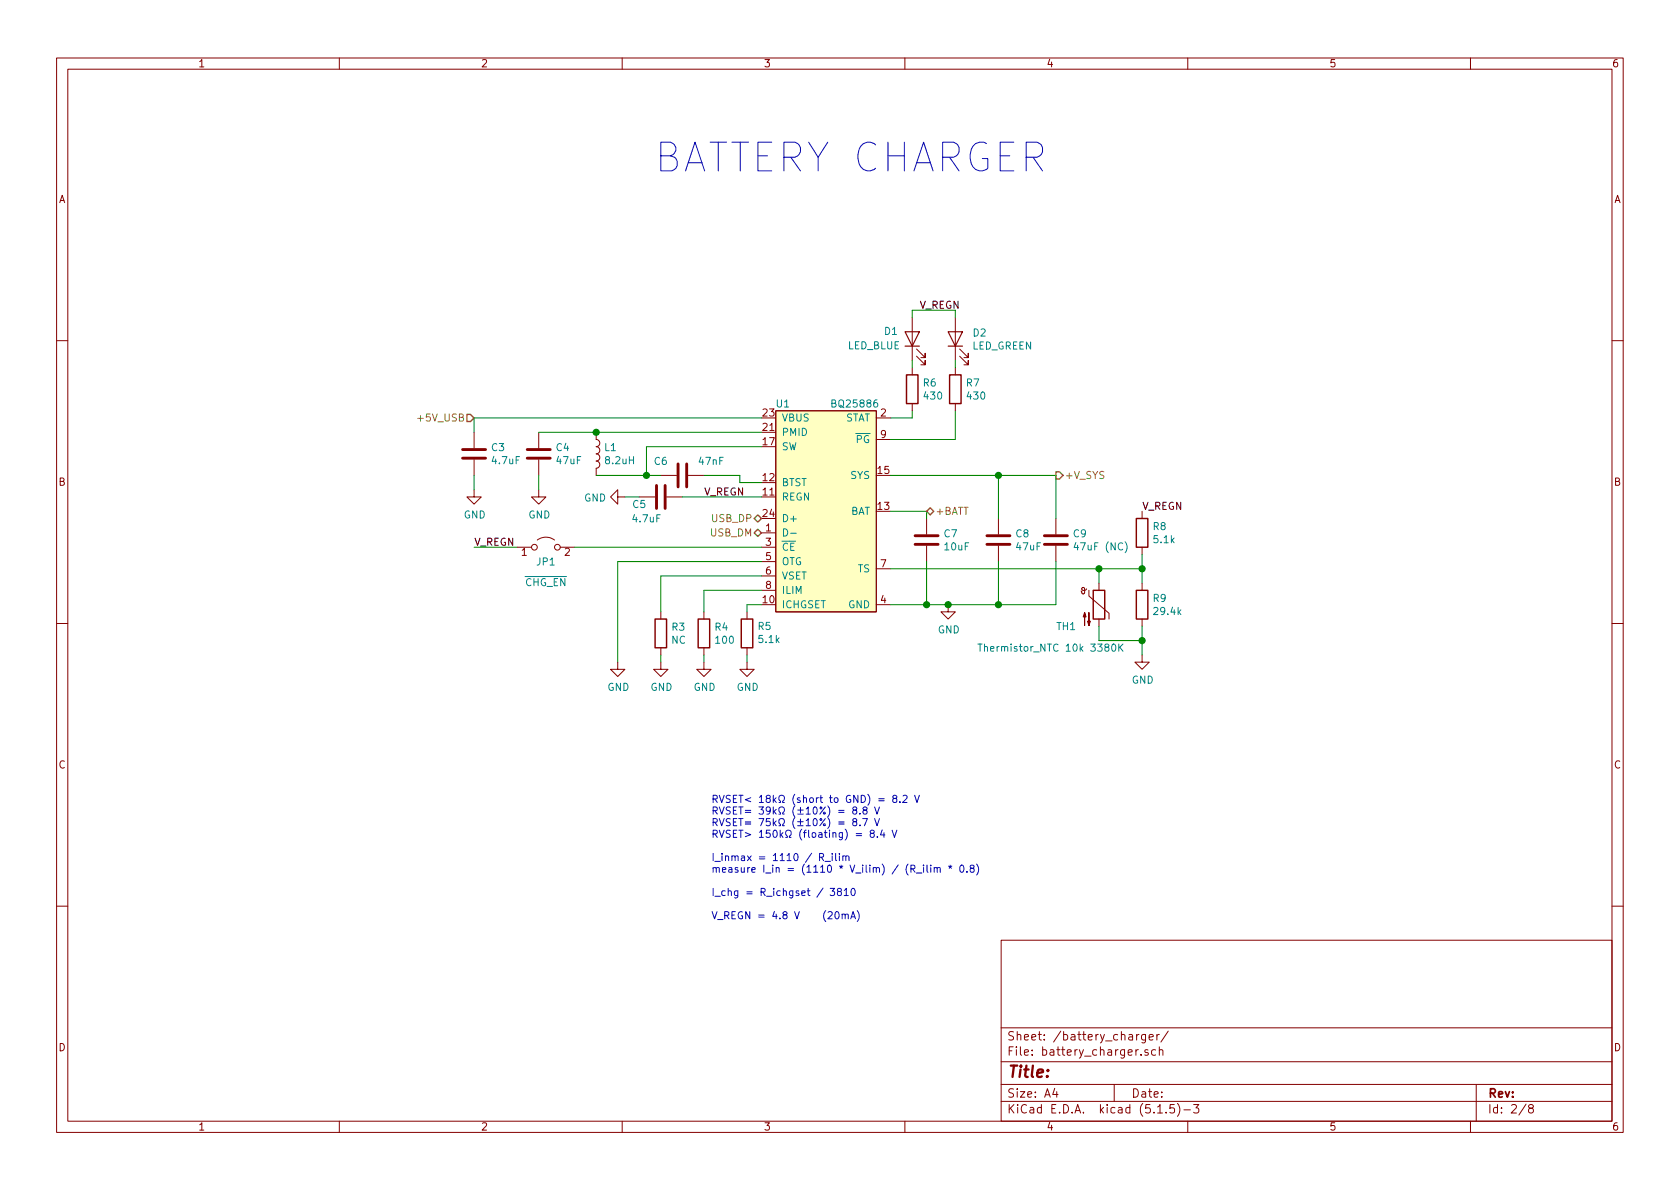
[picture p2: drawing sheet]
<svg xmlns="http://www.w3.org/2000/svg" width="297mm" height="210mm" viewBox="0 0 297 210" stroke-linecap="round" stroke-linejoin="round" font-family="sans-serif">
<g fill="none" stroke="#840000" stroke-width=".18">
<path d="M10 10.3h277v189.9h-277zM12 12.2h273v186.1h-273zM60 10.3v1.9M110 10.3v1.9M160 10.3v1.9M210 10.3v1.9M260 10.3v1.9M161.3 56.1v7.6M168.9 56.1v7.6M10 60.2h2M83.8 76.4v2.8M95.2 76.4v2.8"/>
<path d="M105.4 76.4v1.3a.63 .63 0 0 1 .6 .7 .63 .63 0 0 1-.6 .6 .63 .63 0 0 1 .6 .6 .63 .63 0 0 1-.6 .7 .63 .63 0 0 1 .6 .6 .63 .63 0 0 1-.6 .6 .63 .63 0 0 1 .6 .7 .63 .63 0 0 1-.6 .6v1.3M137.2 72.6h17.7v35.6h-17.7zM154.9 73.9h2.6M154.9 77.7h2.6M161.3 65v1.3M161.3 71.4v1.2M162.1 63l1.5 1.5v-.8v.8h-.8M162.1 61.7l1.5 1.5v-.7v.7h-.8M168.9 65v1.3M168.9 71.4v1.2M169.7 63l1.5 1.5v-.8v.8h-.8M169.7 61.7l1.5 1.5v-.7v.7h-.8"/>
<path d="M285 60.2h2M83.8 86.6v1.3h1.3l-1.3 1.2-1.3-1.2h1.3M83.8 81.3v2.8M91.4 96.8h2.6M95 95.5a2.53 2.53 0 0 1 3 0M95.2 86.6v1.3h1.3l-1.3 1.2-1.2-1.2h1.2M95.2 81.3v2.8M99.1 96.8h2.5M109.2 87.9v-1.3l-1.3 1.3 1.3 1.2v-1.2h1.3M113 87.9h2.8M116.8 84.1h2.8M117.9 87.9h2.7"/>
<path d="M121.7 84.1h2.8M134.6 96.8h2.6M134.6 94.2h2.6M134.6 99.3h2.6M163.8 91.7v2.8M163.8 96.5v2.8M176.5 91.7v2.8M176.5 96.5v2.8M186.7 91.7v2.8M186.7 96.5v2.8M201.9 90.4v1.3M201.9 96.8v1.2"/>
<path d="M10 110.3h2M109.2 117.1v1.3h1.3l-1.3 1.2-1.3-1.2h1.3M116.8 117.1v1.3h1.3l-1.3 1.2-1.2-1.2h1.2M116.8 108.2v1.3M116.8 114.5v1.3M124.5 117.1v1.3h1.2l-1.2 1.2-1.3-1.2h1.3M124.5 108.2v1.3M124.5 114.5v1.3M132.1 117.1v1.3h1.2l-1.2 1.2-1.3-1.2h1.3M132.1 108.2v1.3M132.1 114.5v1.3M134.6 101.8h2.6"/>
<path d="M134.6 104.4h2.6M154.9 106.9h2.6M154.9 100.6h2.6M167.6 106.9v1.3h1.3l-1.3 1.3-1.2-1.3h1.2M192.1 104.1l-.2 .2-.3 .1-.3-.1v-.3l.3-.1 .2 .2v.7l-.2 .2-.3-.1v-.3l-.2-.1M192.5 104.4v1l3.6 3.1v1M194.3 103.1v1.3M194.3 109.5v1.2M201.9 115.8v1.3h1.3l-1.3 1.3-1.2-1.3h1.2M201.9 103.1v1.3M201.9 109.5v1.2M285 110.3h2"/>
<path d="M10 160.2h2M177 166.3h108v32h-108zM285 160.2h2M60 198.3v1.9M110 198.3v1.9M160 198.3v1.9M177 194.8h108M177 191.8h108M177 187.8h108M177 181.8h108M186.5 192.5l-.4 1h1M186.8 193v1"/>
<path d="M197 191.8v3M201.4 182.9l-.4 .3M201.8 186.5v.1M202.5 182.9v1.2l-.2 .3-.4-.1M202.5 183l-.4-.1-.3 .3 .1 .6 .2 .1 .4-.1M203 185.7l-.4-.1-.2 .2 .1 .2 .5 .2v.3h-.6M203.2 183.4l.7-.1-.1-.3-.4-.1-.2 .2 .1 .7h.5M204.3 185.7l-.4-.1-.3 .3 .1 .6 .2 .1 .4-.1M204.5 182.9v1M204.7 196.8h.8M205 185.7l.2-.1 .3 .1 .1 .9M205 182.9l-.3 .1-.2 .2"/>
<path d="M205 185.1v1.5M206.2 196.7v.1M206.6 182.3l-1.3 2M207.6 195.3h-.7l-.1 .7 .2-.1 .5 .1 .2 .2-.1 .5-.2 .1-.6-.1M208.2 195.1a1.71 1.71 0 0 1 0 2.3M209.3 196.3h1.2M210 198.3v1.9M211 195.3h1l-.5 .6 .4 .1v.7l-.2 .1-.7-.1M260 198.3v1.9M261 191.8v6.5M269.8 195.2l-1.2 2M270.6 196l-.3-.2v-.2l.3-.3h.2l.3 .3-.1 .2-.6 .2a.48 .48 0 0 0-.1 .7l.3 .1 .4-.1a.48 .48 0 0 0-.2-.7"/>
<circle cx="94.5" cy="96.8" r=".51"/>
<circle cx="98.6" cy="96.8" r=".51"/>
</g>
<g fill="none" stroke="#840000" stroke-width=".51">
<path d="M81.8 79.5h4.1M93.2 79.5h4.1M81.8 81h4.1M93.2 81h4.1M116.1 85.8v4.1M117.6 85.8v4.1M119.9 82v4.1M121.4 82v4.1M161.8 96.3h4.1M161.8 94.7h4.1M174.5 96.3h4.1M174.5 94.7h4.1"/>
<path d="M184.7 96.3h4M184.7 94.7h4"/>
</g>
<path d="M160 58.7h2.6l-1.3 2.5zM167.6 58.7h2.6l-1.3 2.5zM160 61.2h2.6M167.6 61.2h2.6" fill="none" stroke="#840000" stroke-width=".2"/>
<path d="M160.3 66.3h2v5.1h-2zM167.9 66.3h2v5.1h-2zM200.9 91.7h2v5.1h-2zM115.8 109.5h2.1v5h-2.1zM123.4 109.5h2.1v5h-2.1zM131.1 109.5h2v5h-2zM193.3 104.4h2v5.1h-2zM200.9 104.4h2v5.1h-2z" fill="none" stroke="#840000" stroke-width=".25"/>
<g fill="#840000" stroke="#840000" stroke-width=".18">
<path d="M191.8 108.3l.2 .8h-.5l.3-.8v2.3z"/>
<path d="M192.5 108.3v2.3l-.2-.8h.5l-.3 .8z"/>
</g>
<path d="M138.5 93.5a.64 .64 0 0 1 .8 .7 .64 .64 0 0 1-.8 .6zM139.8 94.3h1M198.9 95.8a1.47 1.47 0 0 1 0 1.9M172.9 113.9h.7M173.3 113.9v1.3M196.7 114l.1-.1a.67 .67 0 0 1 .5 .6 .67 .67 0 0 1-.5 .7l-.3-.5zM197.8 113.9v1.3M198 114.4l.6 .8M198.6 113.9l-.8 .7" fill="none" stroke="#008484" stroke-width=".18"/>
<path d="M137.2 72.6h17.7v35.6h-17.7z" fill="#ffffc2" stroke="#ffffc2" stroke-width=".18"/>
<g fill="none" stroke="#008400" stroke-width=".18">
<path d="M161.3 56.1v-1.2h7.6v1.2M95.2 76.4h39.4M134.6 79h-20.3v5.1M134.6 73.9h-50.8v2.5M161.3 72.6v1.3h-3.8M161.3 63.7v1.3M168.9 63.7v1.3M168.9 72.6v5.1h-11.4M83.8 96.8h7.6M83.8 84.1v2.5M95.2 84.1v2.5M101.6 96.8h33"/>
<path d="M105.4 84.1h11.4M110.5 87.9h2.5M120.6 87.9h14M124.5 84.1h6.3v1.2h3.8M134.6 99.3h-25.4v17.8M157.5 84.1h29.2v7.6M157.5 90.4h6.3v1.3M163.8 99.3v7.6M176.5 84.1v7.6M176.5 99.3v7.6M186.7 99.3v7.6h-29.2M201.9 98v5.1"/>
<path d="M116.8 115.8v1.3M124.5 115.8v1.3M132.1 115.8v1.3M134.6 106.9h-2.5v1.3M134.6 101.8h-17.8v6.4M134.6 104.4h-10.1v3.8M157.5 100.6h44.4M194.3 110.7v2.6h7.6M194.3 100.6v2.5M201.9 110.7v5.1"/>
</g>
<path d="M82.5 73.3h.7l.6 .6-.6 .6h-.7zM133.3 94.2l.7-.6 .6 .6-.6 .7zM134 91.1l.6 .6-.6 .6-.7-.6zM163.8 90.4l.7-.6 .6 .6-.6 .7zM186.7 83.4h.6l.7 .7-.7 .6h-.6z" fill="none" stroke="#848400" stroke-width=".25"/>
<g fill="none" stroke="#0000c2" stroke-width=".18">
<path d="M144.9 151.6l.6-.1 .1-.5-.2-.1h-.5v1.3M145.2 151.6l.4 .6M145.9 152.3h.9M146.8 157.1h.8l-.5 .5 .4 .1 .1 .4-.3 .3-.5-.2M147.1 150.9v.1M147.1 151.4v.8M147.8 150.9v1.1l.1 .2M148.3 157.7l-.2-.2v-.3l.2-.1 .4 .1v.3l-.5 .2-.1 .2v.2l.2 .3 .4-.1 .1-.2-.1-.3-.2-.1M148.3 143.3h1M148.3 143.7h1M148.3 145.4h1M148.3 145.7h1"/>
<path d="M148.4 150.9v.1M148.4 151.4v.8M149 151.5l.2-.1h.3l.1 .8M149 151.4v.8M149.3 157.4l.3-.3v1.3M149.3 158.4h.7M149.6 151.5l.1-.1h.3l.1 .8M150.6 157.2l.2-.1a.67 .67 0 0 1 .4 .6 .67 .67 0 0 1-.4 .7l-.3-.3v-.2zM151 143.3l-.2-.2v-.3l.2-.1 .4 .1v.3l-.5 .2-.1 .2v.2l.2 .3 .4-.1 .1-.2-.1-.3-.1-.1M151 145.3l-.2-.1v-.3l.2-.2 .4 .1v.4l-.5 .2-.1 .1v.3l.2 .2h.4l.1-.2-.1-.4-.1-.1M151.4 147.4h.9M151.4 147.8h.9"/>
<path d="M152 143.8v.2M152 145.9v.1M152.5 144.7h.9l-.6 1.3M152.8 143.3l-.2-.4 .2-.2h.3l.2 .2-.1 .2-.5 .2-.1 .2v.2l.2 .3 .4-.1 .1-.2v-.2l-.2-.2M154.1 147.4l-.3-.3 .3-.3h.2l.3 .3-.1 .1-.5 .2-.2 .2v.2l.3 .3 .4-.1 .1-.2v-.2l-.3-.2M154.6 142.7l.5 1.3 .4-1.3M154.6 144.7l.5 1.3 .4-1.3M155.1 147.9v.2M155.4 141.2h.9M155.4 141.6h.9M156 146.8l-.3 .8h.8M156.3 147.2v.9"/>
<path d="M157.7 146.8l.4 1.3 .5-1.3M158.1 141.2l-.3-.3 .1-.1 .2-.2 .4 .2v.3l-.5 .1-.2 .2v.3l.3 .2h.3l.2-.2-.1-.4-.2-.1M159.1 141.8v.1M159.7 140.8l.4-.2 .3 .4-.1 .2-.7 .7h.8M161.1 153.6l.6-.1v-.4l-.2-.1h-.4v1.2M161.4 153.6l.4 .6M161.7 140.6l.4 1.3 .5-1.3M162 154.4h1M163.3 153v.1M163.3 153.4v.8M163.9 153v1.1l.2 .1M164.6 153v.1"/>
<path d="M164.6 153.4v.8M165.2 153.5l.2-.1 .3 .1v.7M165.2 153.4v.8M165.7 153.6l.2-.2 .3 .1v.7M167.7 153.2l.3 .1 .3-.1M167.8 153.5l.2-.2 .2 .2M168 153v.3M169.8 153.1l.2-.1a.67 .67 0 0 1 .5 .6 .67 .67 0 0 1-.5 .6l-.3-.2v-.2zM171 154.1v.1M171.8 153.5l-.2-.1v-.3l.4-.1 .2 .1v.3l-.6 .2-.1 .2v.2l.3 .2h.2l.2-.2v-.4l-.2-.1M172.7 152.8a1.47 1.47 0 0 1 0 1.9M140.5 161.2l.4 1.3 .4-1.3"/>
<path d="M146 161a1.4 1.4 0 0 0 0 2M146.4 161.3l.5-.1 .2 .1v.3v.2l-.7 .7h.7M147.8 161.3l.1-.1a.67 .67 0 0 1 .5 .6 .67 .67 0 0 1-.5 .7l-.2-.3-.1-.2zM148.9 161.8l.2-.2 .3 .1v.8M148.9 161.6v.9M149.4 161.8l.2-.2 .3 .1 .1 .8M150.4 162.5l.4-1.3 .5 1.3M150.5 162.1h.6M151.6 161a1.47 1.47 0 0 1 0 2"/>
</g>
<g fill="#008400" stroke="#008400" stroke-width=".25">
<circle cx="167.6" cy="106.9" r=".51"/>
<circle cx="114.3" cy="84.1" r=".51"/>
<circle cx="176.5" cy="84.1" r=".51"/>
<circle cx="194.3" cy="100.6" r=".51"/>
<circle cx="201.9" cy="100.6" r=".51"/>
<circle cx="201.9" cy="113.3" r=".51"/>
<circle cx="163.8" cy="106.9" r=".51"/>
<circle cx="105.4" cy="76.4" r=".51"/>
<circle cx="176.5" cy="106.9" r=".51"/>
</g>
<text font-size="7.1" fill="#0000c2" x="115.6" y="30.5">BATTERY CHARGER</text>
<text font-size="2.8" fill="#840000" x="178" y="190.5">Title:</text>
<g font-size="2.1" fill="#840000">
<text x="178" y="184">Sheet: /battery_charger/</text>
<text x="178" y="186.7">File: battery_charger.sch</text>
<text x="178" y="196.9">KiCad E.D.A. kicad (5.1.5)-3</text>
<text x="178" y="194.1">Size: A4</text>
<text x="200" y="194.1">Date:</text>
<text x="263" y="194.1">Rev:</text>
<text x="263" y="196.9">Id: 2/8</text>
</g>
<g font-size="1.8" fill="#840000">
<text x="35" y="11.9">1</text>
<text x="85" y="11.9">2</text>
<text x="135" y="11.9">3</text>
<text x="185" y="11.9">4</text>
<text x="235" y="11.9">5</text>
<text x="285" y="11.9">6</text>
<text x="10.4" y="35.9">A</text>
<text x="285.4" y="35.9">A</text>
<text x="134.9" y="76.2">21</text>
<text x="134.9" y="73.7">23</text>
<text x="155.7" y="73.7">2</text>
<text x="155.7" y="77.5">9</text>
<text x="134.9" y="78.7">17</text>
<text x="155.2" y="83.8">15</text>
<text x="10.4" y="85.9">B</text>
<text x="134.9" y="87.6">11</text>
<text x="134.9" y="85.1">12</text>
<text x="285.4" y="85.9">B</text>
<text x="134.9" y="91.4">24</text>
<text x="135.4" y="94">1</text>
<text x="155.2" y="90.2">13</text>
<text x="92.2" y="98.3">1</text>
<text x="99.8" y="98.3">2</text>
<text x="135.4" y="96.5">3</text>
<text x="135.4" y="99.1">5</text>
<text x="135.4" y="101.6">6</text>
<text x="155.7" y="100.3">7</text>
<text x="134.9" y="106.7">10</text>
<text x="135.4" y="104.1">8</text>
<text x="155.7" y="106.7">4</text>
<text x="10.4" y="135.9">C</text>
<text x="285.4" y="135.9">C</text>
<text x="10.4" y="185.9">D</text>
<text x="285.4" y="185.9">D</text>
<text x="35" y="199.9">1</text>
<text x="85" y="199.9">2</text>
<text x="135" y="199.9">3</text>
<text x="185" y="199.9">4</text>
<text x="235" y="199.9">5</text>
<text x="285" y="199.9">6</text>
</g>
<g font-size="1.8" fill="#008484">
<text x="156.4" y="59.2">D1</text>
<text x="172.1" y="59.5">D2</text>
<text x="149.9" y="61.8">LED_BLUE</text>
<text x="171.8" y="61.8">LED_GREEN</text>
<text x="163.3" y="68.3">R6</text>
<text x="163.5" y="70.7">430</text>
<text x="170.9" y="68.3">R7</text>
<text x="171.1" y="70.7">430</text>
<text x="137.3" y="72.1">U1</text>
<text x="138.2" y="77.1">PMID</text>
<text x="138.2" y="74.5">VBUS</text>
<text x="147.3" y="72.1">BQ25886</text>
<text x="149.3" y="74.5">STAT</text>
<text x="86.9" y="79.8">C3</text>
<text x="87.1" y="82.1">4.7uF</text>
<text x="98.4" y="79.8">C4</text>
<text x="98.5" y="82.1">47uF</text>
<text x="106.9" y="79.8">L1</text>
<text x="107.2" y="82.1">8.2uH</text>
<text x="115.7" y="82.2">C6</text>
<text x="123.7" y="82.2">47nF</text>
<text x="138.2" y="79.6">SW</text>
<text x="151.4" y="78.4">PG</text>
<text x="103.3" y="88.7">GND</text>
<text x="111.9" y="89.8">C5</text>
<text x="138.2" y="88.5">REGN</text>
<text x="138.2" y="86">BTST</text>
<text x="150.4" y="84.7">SYS</text>
<text x="82" y="91.7">GND</text>
<text x="93.4" y="91.7">GND</text>
<text x="112" y="92.4">4.7uF</text>
<text x="138.2" y="92.3">D+</text>
<text x="150.3" y="91.1">BAT</text>
<text x="167" y="95">C7</text>
<text x="179.7" y="95">C8</text>
<text x="189.8" y="95">C9</text>
<text x="203.9" y="93.7">R8</text>
<text x="94.9" y="100">JP1</text>
<text x="138.2" y="97.4">CE</text>
<text x="138.2" y="99.9">OTG</text>
<text x="151.7" y="101.2">TS</text>
<text x="167.1" y="97.3">10uF</text>
<text x="179.8" y="97.3">47uF</text>
<text x="190.5" y="97.3">47uF (NC)</text>
<text x="204.1" y="96.1">5.1k</text>
<text x="92.8" y="103.7">CHG_EN</text>
<text x="138.2" y="107.6">ICHGSET</text>
<text x="138.2" y="102.5">VSET</text>
<text x="138.2" y="105">ILIM</text>
<text x="150" y="107.6">GND</text>
<text x="203.9" y="106.4">R9</text>
<text x="118.7" y="113.8">NC</text>
<text x="118.8" y="111.5">R3</text>
<text x="126.4" y="111.5">R4</text>
<text x="126.6" y="113.8">100</text>
<text x="134.1" y="111.4">R5</text>
<text x="134.2" y="113.7">5.1k</text>
<text x="165.8" y="112">GND</text>
<text x="186.8" y="111.4">TH1</text>
<text x="204.2" y="108.8">29.4k</text>
<text x="174.3" y="115.2">Thermistor_NTC 10k 3380K</text>
<text x="107.4" y="122.2">GND</text>
<text x="115" y="122.2">GND</text>
<text x="122.6" y="122.2">GND</text>
<text x="130.3" y="122.2">GND</text>
<text x="200.1" y="120.9">GND</text>
</g>
<g font-size="1.8">
<text x="162.6" y="54.6">V_REGN</text>
<text x="124.5" y="87.6">V_REGN</text>
<text x="201.9" y="90.2">V_REGN</text>
<text x="83.8" y="96.5">V_REGN</text>
</g>
<g font-size="1.8" fill="#848400">
<text x="74.4" y="74.5">+5V_USB</text>
<text x="188.2" y="84.7">+V_SYS</text>
<text x="125.6" y="94.9">USB_DM</text>
<text x="125.9" y="92.3">USB_DP</text>
<text x="165.4" y="91.1">+BATT</text>
</g>
<g font-size="1.8" fill="#0000c2">
<text x="125.7" y="142">RVSET&lt; 18k (short to GND) = 8.2 V</text>
<text x="125.7" y="144">RVSET= 39k (±10%) = 8.8 V</text>
<text x="125.7" y="146.1">RVSET= 75k (±10%) = 8.7 V</text>
<text x="125.7" y="148.2">RVSET&gt; 150k (floating) = 8.4 V</text>
<text x="125.7" y="152.3">I_inmax = 1110 / R_ilim</text>
<text x="125.7" y="154.3">measure I_in = (1110 * V_ilim) / (R_ilim * 0.8)</text>
<text x="125.7" y="158.4">I_chg = R_ichgset / 3810</text>
<text x="125.7" y="162.6">V_REGN = 4.8 V</text>
</g>
</svg>
